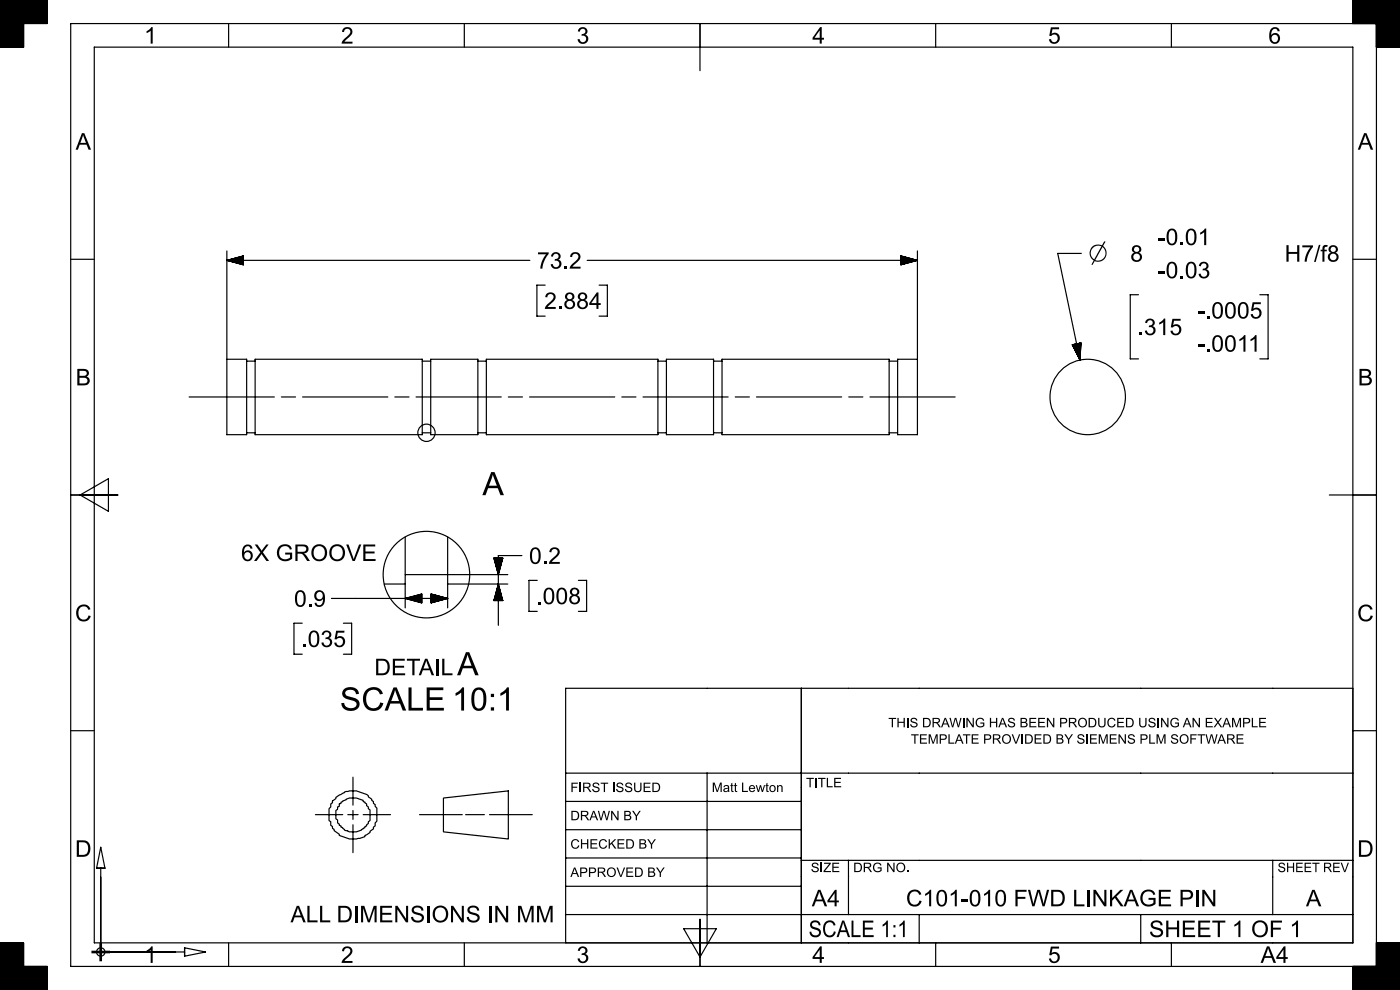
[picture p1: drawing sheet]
<svg xmlns="http://www.w3.org/2000/svg" width="297mm" height="210mm" viewBox="0 0 297 210" stroke-linecap="round" stroke-linejoin="round" font-family="sans-serif">
<g fill="none" stroke="#000" stroke-width=".25">
<path d="M0 .9h10M0 .8h10M0 .7h10M0 .6h10M0 .5h10M0 .4h10M0 .3h10M0 .2h10M0 .1h10M0 10h5M0 9.9h5M0 9.8h5"/>
<path d="M0 9.7h5M0 9.6h5M0 9.5h5M0 9.4h5M0 9.3h5M0 9.2h5M0 9.1h5M0 9h5M0 8.9h5M0 8.8h5M0 8.7h5M0 8.6h5"/>
<path d="M0 8.5h5M0 8.4h5M0 8.3h5M0 8.2h5M0 8.1h5M0 8h5M0 7.9h5M0 7.8h5M0 7.7h5M0 7.6h5M0 7.5h5M0 7.4h5"/>
<path d="M0 7.3h5M0 7.2h5M0 7.1h5M0 7h5M0 6.9h5M0 6.8h5M0 6.7h5M0 6.6h5M0 6.5h5M0 6.4h5M0 6.3h5M0 6.2h5"/>
<path d="M0 6.1h5M0 6h5M0 5.9h5M0 5.8h5M0 5.7h5M0 5.6h5M0 5.5h5M0 5.4h5M0 5.3h5M0 5.2h5M0 5.1h5M0 5h5"/>
<path d="M0 4.9h10M0 4.8h10M0 4.7h10M0 4.6h10M0 4.5h10M0 4.4h10M0 4.3h10M0 4.2h10M0 4.1h10M0 4h10M0 3.9h10M0 3.8h10"/>
<path d="M0 3.7h10M0 3.6h10M0 3.5h10M0 3.4h10M0 3.3h10M0 3.2h10M0 3.1h10M0 3h10M0 2.9h10M0 2.8h10M0 2.7h10M0 2.6h10"/>
<path d="M0 2.5h10M0 2.4h10M0 2.3h10M0 2.2h10M0 2.1h10M0 2h10M0 1.9h10M0 1.8h10M0 1.7h10M0 1.6h10M0 1.5h10M0 1.4h10"/>
<path d="M0 1.3h10M0 1.2h10M0 1.1h10M0 1h10M5 5v5h-5v-10h10v5h-10M20 10h267v190h-267zM48.5 5v5M98.5 5v5M148.5 5v10M198.5 5v5M248.5 5v5M287 5v-5h10v10h-5"/>
<path d="M287 .9h10M287 .8h10M287 .7h10M287 .6h10M287 .5h10M287 .4h10M287 .3h10M287 .2h10M287 .1h10M287 4.9h10M287 4.8h10M287 4.7h10"/>
<path d="M287 4.6h10M287 4.5h10M287 4.4h10M287 4.3h10M287 4.2h10M287 4.1h10M287 4h10M287 3.9h10M287 3.8h10M287 3.7h10M287 3.6h10M287 3.5h10"/>
<path d="M287 3.4h10M287 3.3h10M287 3.2h10M287 3.1h10M287 3h10M287 2.9h10M287 2.8h10M287 2.7h10M287 2.6h10M287 2.5h10M287 2.4h10M287 2.3h10"/>
<path d="M287 2.2h10M287 2.1h10M287 2h10M287 1.9h10M287 1.8h10M287 1.7h10M287 1.6h10M287 1.5h10M287 1.4h10M287 1.3h10M287 1.2h10M287 1.1h10"/>
<path d="M287 1h10M292 5v200M292 10h5M292 9.9h5M292 9.8h5M292 9.7h5M292 9.6h5M292 9.5h5M292 9.4h5M292 9.3h5M292 9.2h5M292 9.1h5"/>
<path d="M292 9h5M292 8.9h5M292 8.8h5M292 8.7h5M292 8.6h5M292 8.5h5M292 8.4h5M292 8.3h5M292 8.2h5M292 8.1h5M292 8h5M292 7.9h5"/>
<path d="M292 7.8h5M292 7.7h5M292 7.6h5M292 7.5h5M292 7.4h5M292 7.3h5M292 7.2h5M292 7.1h5M292 7h5M292 6.9h5M292 6.8h5M292 6.7h5"/>
<path d="M292 6.6h5M292 6.5h5M292 6.4h5M292 6.3h5M292 6.2h5M292 6.1h5M292 6h5M292 5.9h5M292 5.8h5M292 5.7h5M292 5.6h5M292 5.5h5"/>
<path d="M292 5.4h5M292 5.3h5M292 5.2h5M292 5.1h5M292 5h5M297 5h-282v200h282M15 55h5M48.1 53.2v23M48.1 55.2h64.3M48.1 55.2l3.5 1M48.3 55.2h3.3M48.3 55.3h3.3"/>
<path d="M48.5 55.1h3.1M48.5 55.3h3.1M48.7 55.1h2.9M48.7 55.4h2.9M48.9 55.4h2.7M49.1 55h2.5M49.1 55.5h2.5M49.3 54.9h2.3M49.3 55.5h2.3M49.5 54.9h2.1M49.5 55.6h2.1M49.6 54.8h2"/>
<path d="M49.6 55.6h2M49.8 54.8h1.8M49.8 55.7h1.8M50 54.7h1.6M50 55.7h1.6M50.2 54.7h1.4M50.2 55.8h1.4M50.4 54.6h1.2M50.4 55.8h1.2M50.6 54.6h1M50.6 55.9h1M50.8 54.5h.8"/>
<path d="M50.8 55.9h.8M51 54.5h.6M51 56h.6M51.2 54.4h.4M51.2 56h.4M51.3 54.4h.3M51.3 56.1h.3M51.5 54.3h.1M51.5 56.1h.1M51.6 54.3v1.9M51.6 54.3l-3.5 .9M124.6 55.2h70"/>
<path d="M191.1 54.3l3.5 .9M191.1 54.3v1.9M191.1 54.3h.1M191.1 54.4h.3M191.1 54.4h.5M191.1 54.5h.7M191.1 54.5h.9M191.1 54.6h1.1M191.1 54.6h1.2M191.1 54.7h1.4M191.1 54.7h1.6M191.1 54.8h1.8"/>
<path d="M191.1 54.8h2M191.1 54.9h2.2M191.1 54.9h2.4M191.1 55h2.6M191.1 55l3 .1M191.1 55.1h3.1M191.1 55.2h3.3M191.1 56.1h.1M191.1 56.1h.3M191.1 56h.5M191.1 56h.7M191.1 55.9h.9"/>
<path d="M191.1 55.9h1.1M191.1 55.8h1.2M191.1 55.8h1.4M191.1 55.7h1.6M191.1 55.7h1.8M191.1 55.6h2M191.1 55.6h2.2M191.1 55.5h2.4M191.1 55.5h2.6M191.1 55.4h2.8M191.1 55.4h3M191.1 55.3h3.1"/>
<path d="M191.1 55.3h3.3M194.6 53.2v23M194.6 55.2l-3.5 1M229.4 53.8h-5l4.7 22.6M287 55h5M48.1 76.2h4.2v16h-4.2zM52.3 76.6h1.8M54.1 76.2h35.5v16h-35.5zM89.6 76.6h1.8M91.4 76.2h10v16h-10zM101.4 76.6h1.8M103.2 76.2h36.4v16h-36.4z"/>
<path d="M115.7 60.5h-1.8v6.6h1.8M127.1 60.5h1.7v6.6h-1.7M139.6 76.6h1.8M141.4 76.2h10v16h-10zM151.4 76.6h1.8M153.2 76.2h35.4v16h-35.4zM188.6 76.6h1.8M190.4 76.2h4.2v16h-4.2zM227.5 73.1l1.8-.3-.2 3.6zM227.5 73.1v.1M227.6 73.1v.3M227.6 73.1l.1 .5"/>
<path d="M227.7 73.1l.1 .6M227.7 73.1l.2 .8M227.8 73.1l.2 1M227.8 73.1l.3 1.2M227.9 73.1l.2 1.3M227.9 73.1l.3 1.5M228 73l.3 1.8M228 73l.4 2M228.1 73l.4 2.1M228.1 73l.5 2.3M228.2 73l.6 2.7M228.2 73l.6 2.8"/>
<path d="M228.3 73l.6 3M228.3 73l.7 3.2M228.4 72.9l.7 3.3M228.5 72.9l.6 3.1M228.5 72.9l.6 2.9M228.6 72.9l.6 2.7M228.6 72.9l.6 2.5M228.7 72.9l.5 2.3M228.7 72.9l.5 2.1M228.8 72.9l.4 1.9M228.8 72.9l.4 1.7M228.9 72.8l.3 1.6"/>
<path d="M228.9 72.8l.3 1.4M229 72.8l.2 1.2M229 72.8l.3 1M229.1 72.8l.2 .8M229.1 72.8l.2 .6M229.3 72.8h.1M229.3 73l-.1-.2 .1 .4M241.5 62.5h-1.7v13.6h1.7M267.3 62.5h1.7v13.6h-1.7M40.1 84.2h18.1M52.3 91.8h1.8M59.7 84.2h3"/>
<path d="M64.2 84.2h18.1M83.8 84.2h3M88.3 84.2h18M89.6 91.8h1.8M101.4 91.8h1.8M107.8 84.2h3M112.3 84.2h18.1M131.9 84.2h3M136.4 84.2h18.1M139.6 91.8h1.8M151.4 91.8h1.8M156 84.2h3"/>
<path d="M160.5 84.2h18.1M180.1 84.2h3M184.6 84.2h18M188.6 91.8h1.8M15 105h10M17 105l6-3.5v7zM86 113.9v10M95 113.9v10M104.8 118.4l.9 3.5 1-3.5M104.8 118.4h1.9M104.8 118.4v.1M104.9 118.4v.3"/>
<path d="M104.9 118.4v.5M105 118.4v.6M105 118.4v.8M105.1 118.4v1M105.1 118.4v1.2M105.2 118.4v1.4M105.2 118.4v1.6M105.3 118.4v1.8M105.3 118.4v2M105.4 118.4v2.2M105.4 118.4v2.4M105.5 118.4v2.5"/>
<path d="M105.5 118.4l.1 2.9M105.6 118.4v3.1M105.7 118.4v3.3M105.8 118.4v3.3M105.8 118.4v3.1M105.9 118.4v2.9M105.9 118.4v2.7M106 118.4v2.5M106 118.4v2.4M106.1 118.4v2.2M106.1 118.4v2M106.2 118.4v1.8"/>
<path d="M106.2 118.4v1.6M106.3 118.4v1.4M106.3 118.4v1.2M106.4 118.4v1M106.4 118.4v.8M106.5 118.4v.6M106.5 118.4v.5M106.6 118.4v.3M106.6 118.4v.1M110.7 117.9h-5v14.7M282 105h10M64.1 132.2h-1.7v6.6h1.7"/>
<path d="M70.3 126.9h24.7M72.8 132.2h1.8v6.6h-1.8M81.5 123.9h4.5M86 121.9h21.7M86 123.9v5M86.2 126.9h3.3M86.3 127h3.2M86.3 126.8h3.2M86.5 127.1h3M86.5 126.8h3M86.7 127.1h2.8M86.7 126.7h2.8"/>
<path d="M86.9 127.2h2.6M86.9 126.7h2.6M87.1 127.2h2.4M87.1 126.6h2.4M87.3 127.3h2.2M87.3 126.6h2.2M87.5 127.3h2M87.5 126.5h2M87.7 127.4h1.8M87.7 126.5h1.8M87.9 127.4h1.6M87.9 126.4h1.6"/>
<path d="M88 127.5h1.5M88 126.4h1.5M88.2 127.6h1.3M88.2 126.3h1.3M88.4 127.6h1.1M88.4 126.3h1.1M88.6 127.7h.9M88.6 126.2h.9M88.8 127.7h.7M88.8 126.2h.7M89 127.8h.5M89 126.1h.5"/>
<path d="M89.2 127.8h.3M89.2 126.1h.3M89.4 127.9h.1M89.4 126h.1M89.5 126l-3.5 .9 3.5 1M89.5 126v1.9M91.5 127.9h.1M91.5 127.8h.2M91.5 127.8h.4M91.5 127.7h.6M91.5 127.7h.8M91.5 127.6h1"/>
<path d="M91.5 127.6h1.2M91.5 127.5h1.4M91.5 127.4h1.6M91.5 127.4h1.8M91.5 127.3h1.9M91.5 127.3h2.1M91.5 127.2h2.3M91.5 127.2h2.5M91.5 127.1h2.7M91.5 127.1h2.9M91.5 127h3.1M91.5 126h.1"/>
<path d="M91.5 126.1h.2M91.5 126.1h.4M91.5 126.2h.6M91.5 126.2h.8M91.5 126.3h1M91.5 126.3h1.2M91.5 126.4h1.4M91.5 126.4h1.6M91.5 126.5h1.8M91.5 126.5h1.9M91.5 126.6h2.1M91.5 126.6h2.3"/>
<path d="M91.5 126.7h2.5M91.5 126.7h2.7M91.5 126.8h2.9M91.5 126.8h3.1M91.5 126.9h3.3M91.5 126l3.5 .9M91.5 126v1.9M95 123.9h12.7M95 123.9v5M95 126.9l-3.5 1M104.8 127.4h1.9M104.8 127.4l.9-3.5 1 3.5"/>
<path d="M104.8 127.3v.1M104.9 127.1v.3M104.9 126.9v.5M105 126.7v.7M105 126.5v.9M105.1 126.4v1M105.1 126.2v1.2M105.2 126v1.4M105.2 125.8v1.6M105.3 125.6v1.8M105.3 125.4v2M105.4 125.2v2.2"/>
<path d="M105.4 125v2.4M105.5 124.8v2.6M105.6 124.5v2.9M105.6 124.3v3.1M105.7 124.1v3.3M105.8 124.1v3.3M105.8 124.3v3.1M105.9 124.5v2.9M105.9 124.6v2.8M106 124.8v2.6M106 125v2.4M106.1 125.2v2.2"/>
<path d="M106.1 125.4v2M106.2 125.6v1.8M106.2 125.8v1.6M106.3 126v1.4M106.3 126.2v1.2M106.4 126.4v1M106.4 126.5v.9M106.5 126.7v.7M106.5 126.9v.5M106.6 127.1v.3M106.6 127.3v.1M114 123.1h-1.8v6.6h1.8"/>
<path d="M122.7 123.1h1.7v6.6h-1.7M15 155h5M170 146v54M287 155h5M287 146h-167v54M66.9 172.8h5.8M71.3 169.1l.7-.5a5.5 5.5 0 0 1 6.1 .2v.2l.8 .5v.3l.3 .2v.4l.4 .3v.3a1.81 1.81 0 0 1 .3 1.8v1.4l-.3 .4v.6l-.4 .2v.4l-.7 .5v.3l-1.1 .6v.3l-.4 .1a6 6 0 0 1-5-.4v-.2l-1.1-.8v-.2l-.4-.3v-.4l-.3-.2v-.8l-.4-.2v-2.6l.4-.3v-.7l.3-.2v-.4l.8-.5zM72.3 170.2l.8-.4a4.2 4.2 0 0 1 3.9 0v.2l.8 .5v.4l.3 .3v.3a.92 .92 0 0 1 .4 1.1v.7a.92 .92 0 0 1-.4 1v.4l-.3 .2v.3l-.8 .5a3.3 3.3 0 0 1-3.2 .6v-.1a.9 .9 0 0 1-1.1-.6l-.4-.2v-.2l-.3-.1v-.3l-.4-.2v-.7a.92 .92 0 0 1-.3-1v-.2a.92 .92 0 0 1 .3-1v-.5l.4-.2v-.5l.3-.1zM73.8 172.8h2.2M74.9 164.9v5.9M74.9 171.9v1.9M74.9 174.9v6"/>
<path d="M77 172.8h5.8M89 172.8h9.1M94.1 169.3l13.7-1.5v10.2l-13.7-1.5zM98.8 172.8h4M103.9 172.8h9M120 164h167M120 170h50M120 176h50M150 164v36M20.5 184.2l.9-4.5 .9 4.5M20.5 184.2h1.8zM21.4 184.2v17.7h17.8"/>
<path d="M120 194h167M120 182h50M120 188h50M145 197h7l-3.5 6zM148.5 195v10M170 182.5h117M180 182.5v11.5M195 194v6M242 194v6M270 182.5v11.5M0 202h5M0 205h10v5h-10v-10h5v5"/>
<path d="M0 210h10M0 209.9h10M0 209.8h10M0 209.7h10M0 209.6h10M0 209.5h10M0 209.4h10M0 209.3h10M0 209.2h10M0 209.1h10M0 209h10M0 208.9h10"/>
<path d="M0 208.8h10M0 208.7h10M0 208.6h10M0 208.5h10M0 208.4h10M0 208.3h10M0 208.2h10M0 208.1h10M0 208h10M0 207.9h10M0 207.8h10M0 207.7h10"/>
<path d="M0 207.6h10M0 207.5h10M0 207.4h10M0 207.3h10M0 207.2h10M0 207.1h10M0 207h10M0 206.9h10M0 206.8h10M0 206.7h10M0 206.6h10M0 206.5h10"/>
<path d="M0 206.4h10M0 206.3h10M0 206.2h10M0 206.1h10M0 206h10M0 205.9h10M0 205.8h10M0 205.7h10M0 205.6h10M0 205.5h10M0 205.4h10M0 205.3h10"/>
<path d="M0 205.2h10M0 205.1h10M0 205h10M0 204.9h5M0 204.8h5M0 204.7h5M0 204.6h5M0 204.5h5M0 204.4h5M0 204.3h5M0 204.2h5M0 204.1h5"/>
<path d="M0 204h5M0 203.9h5M0 203.8h5M0 203.7h5M0 203.6h5M0 203.5h5M0 203.4h5M0 203.3h5M0 203.2h5M0 203.1h5M0 203h5M0 202.9h5"/>
<path d="M0 202.8h5M0 202.7h5M0 202.6h5M0 202.5h5M0 202.4h5M0 202.3h5M0 202.2h5M0 202.1h5M0 201.9h5M0 201.8h5M0 201.7h5M0 201.6h5"/>
<path d="M0 201.5h5M0 201.4h5M0 201.3h5M0 201.2h5M0 201.1h5M0 201h5M0 200.9h5M0 200.8h5M0 200.7h5M0 200.6h5M0 200.5h5M0 200.4h5"/>
<path d="M0 200.3h5M0 200.2h5M0 200.1h5M39.2 201.1v1.7zM39.2 201l4.4 .9-4.4 .9M48.5 200v5M98.5 200v5M198.5 200v5M248.5 200v5M287 210h10M287 209.9h10M287 209.8h10"/>
<path d="M287 209.7h10M287 209.6h10M287 209.5h10M287 209.4h10M287 209.3h10M287 209.2h10M287 209.1h10M287 209h10M287 208.9h10M287 208.8h10M287 208.7h10M287 208.6h10"/>
<path d="M287 208.5h10M287 208.4h10M287 208.3h10M287 208.2h10M287 208.1h10M287 208h10M287 207.9h10M287 207.8h10M287 207.7h10M287 207.6h10M287 207.5h10M287 207.4h10"/>
<path d="M287 207.3h10M287 207.2h10M287 207.1h10M287 207h10M287 206.9h10M287 206.8h10M287 206.7h10M287 206.6h10M287 206.5h10M287 206.4h10M287 206.3h10M287 206.2h10"/>
<path d="M287 206.1h10M287 206h10M287 205.9h10M287 205.8h10M287 205.7h10M287 205.6h10M287 205.5h10M287 205.4h10M287 205.3h10M287 205.2h10M287 205.1h10M287 205h10"/>
<path d="M292 202h5M292 200h5v10h-10v-5M292 204.9h5M292 204.8h5M292 204.7h5M292 204.6h5M292 204.5h5M292 204.4h5M292 204.3h5M292 204.2h5M292 204.1h5M292 204h5"/>
<path d="M292 203.9h5M292 203.8h5M292 203.7h5M292 203.6h5M292 203.5h5M292 203.4h5M292 203.3h5M292 203.2h5M292 203.1h5M292 203h5M292 202.9h5M292 202.8h5"/>
<path d="M292 202.7h5M292 202.6h5M292 202.5h5M292 202.4h5M292 202.3h5M292 202.2h5M292 202.1h5M292 201.9h5M292 201.8h5M292 201.7h5M292 201.6h5M292 201.5h5"/>
<path d="M292 201.4h5M292 201.3h5M292 201.2h5M292 201.1h5M292 201h5M292 200.9h5M292 200.8h5M292 200.7h5M292 200.6h5M292 200.5h5M292 200.4h5M292 200.3h5"/>
<path d="M292 200.2h5M292 200.1h5"/>
<circle cx="90.5" cy="91.8" r="1.84"/>
<circle cx="230.8" cy="84.2" r="8"/>
<circle cx="90.5" cy="121.9" r="9.2"/>
<circle cx="21.4" cy="201.9" r=".89"/>
</g>
<path d="M21.1 200h.5v1.7h1.7v.5h-1.7v1.7h-.5v-1.7h-1.7v-.5h1.7z" fill-rule="evenodd" fill="#000"/>
<g font-size="6.8">
<text x="102.3" y="105">A</text>
<text x="97" y="143.2">A</text>
<text x="72.1" y="150.7">SCALE 10:1</text>
</g>
<text font-size="5.4" x="230.9" y="55.5">⌀</text>
<g font-size="4.9">
<text x="30.6" y="9.3">1</text>
<text x="72.3" y="9.3">2</text>
<text x="122.3" y="9.3">3</text>
<text x="172.3" y="9.3">4</text>
<text x="222.3" y="9.3">5</text>
<text x="269.1" y="9.3">6</text>
<text x="16" y="31.8">A</text>
<text x="288" y="31.8">A</text>
<text x="245.6" y="52">-0.01</text>
<text x="113.9" y="57">73.2</text>
<text x="239.8" y="55.5">8</text>
<text x="245.6" y="59">-0.03</text>
<text x="272.5" y="55.5">H7/f8</text>
<text x="115.4" y="65.5">2.884</text>
<text x="241.3" y="71.1">.315</text>
<text x="254" y="67.6">-.0005</text>
<text x="254" y="74.6">-.0011</text>
<text x="16" y="81.8">B</text>
<text x="288" y="81.8">B</text>
<text x="51.1" y="119">6X GROOVE</text>
<text x="112.2" y="119.6">0.2</text>
<text x="15.9" y="131.8">C</text>
<text x="62.4" y="128.7">0.9</text>
<text x="113.8" y="128.2">.008</text>
<text x="287.9" y="131.8">C</text>
<text x="63.9" y="137.2">.035</text>
<text x="79.4" y="143.2">DETAIL</text>
<text x="15.9" y="181.8">D</text>
<text x="287.9" y="181.8">D</text>
<text x="61.6" y="195.6">ALL DIMENSIONS IN MM</text>
<text x="172.2" y="192.3">A4</text>
<text x="192.2" y="192.3">C101-010 FWD LINKAGE PIN</text>
<text x="277.1" y="192.3">A</text>
<text x="171.5" y="198.8">SCALE 1:1</text>
<text x="243.8" y="198.8">SHEET 1 OF 1</text>
<text x="30.6" y="204.3">1</text>
<text x="72.3" y="204.3">2</text>
<text x="122.3" y="204.3">3</text>
<text x="172.3" y="204.3">4</text>
<text x="222.3" y="204.3">5</text>
<text x="267.4" y="204.3">A4</text>
</g>
<g font-size="2.8">
<text x="188.5" y="154.3">THIS DRAWING HAS BEEN PRODUCED USING AN EXAMPLE</text>
<text x="193.2" y="157.8">TEMPLATE PROVIDED BY SIEMENS PLM SOFTWARE</text>
<text x="171" y="167">TITLE</text>
<text x="121" y="168">FIRST ISSUED</text>
<text x="151" y="168">Matt Lewton</text>
<text x="121" y="174">DRAWN BY</text>
<text x="121" y="180">CHECKED BY</text>
<text x="172" y="185">SIZE</text>
<text x="181" y="185">DRG NO.</text>
<text x="271" y="185">SHEET REV</text>
<text x="121" y="186">APPROVED BY</text>
</g>
</svg>
